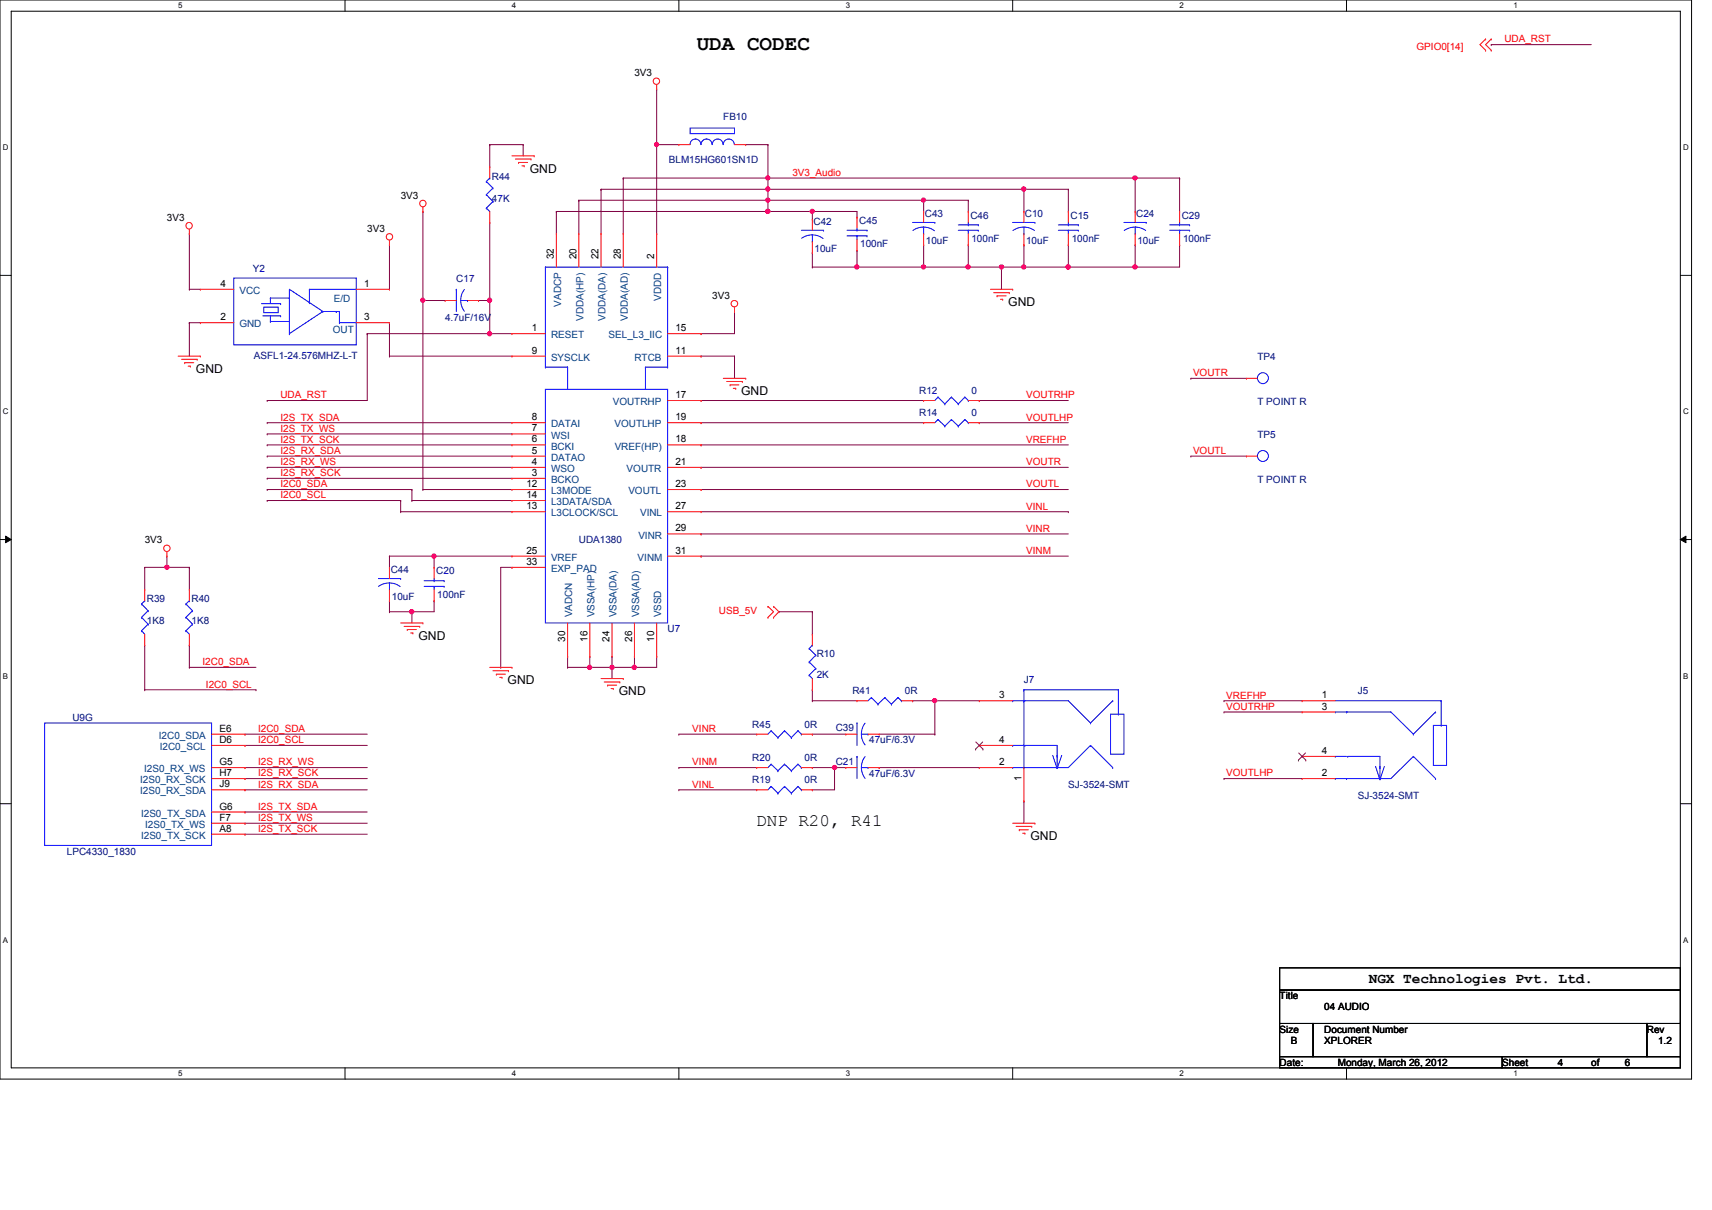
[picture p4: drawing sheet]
<svg xmlns="http://www.w3.org/2000/svg" width="297mm" height="210mm" viewBox="0 0 297 210" stroke-linecap="round" stroke-linejoin="round" font-family="sans-serif">
<path d="M0 0h293.5v187.3h-293.5zM1.9 1.9h289.6v183.4h-289.6z" fill="none" stroke="#000" stroke-width=".17"/>
<g fill="#fff">
<path d="M30.9 .2h.8v1.5h-.8z"/>
<path d="M30.9 185.5h.8v1.6h-.8z"/>
</g>
<path d="M59.9 0v1.9M59.9 185.3v2" fill="none" stroke="#000" stroke-width=".17"/>
<g fill="#fff">
<path d="M88.8 .2h.8v1.5h-.8z"/>
<path d="M88.8 185.5h.8v1.6h-.8z"/>
</g>
<path d="M117.8 0v1.9M117.8 185.3v2" fill="none" stroke="#000" stroke-width=".17"/>
<g fill="#fff">
<path d="M146.7 .2h.8v1.5h-.8z"/>
<path d="M146.7 185.5h.8v1.6h-.8z"/>
</g>
<path d="M175.7 0v1.9M175.7 185.3v2" fill="none" stroke="#000" stroke-width=".17"/>
<g fill="#fff">
<path d="M204.6 .2h.8v1.5h-.8z"/>
<path d="M204.6 185.5h.8v1.6h-.8z"/>
</g>
<path d="M233.6 0v1.9M233.6 185.3v2" fill="none" stroke="#000" stroke-width=".17"/>
<g fill="#fff">
<path d="M262.6 .2h.7v1.5h-.7z"/>
<path d="M262.6 185.5h.7v1.6h-.7z"/>
<path d="M.5 24.8h1v1.6h-1z"/>
<path d="M292 24.8h1v1.6h-1z"/>
<path d="M.5 70.7h1v1.5h-1z"/>
<path d="M292 70.7h1v1.5h-1z"/>
</g>
<path d="M0 47.8h1.9M291.5 47.8h2" fill="none" stroke="#000" stroke-width=".17"/>
<g fill="#fff">
<path d="M.5 116.5h.9v1.6h-.9z"/>
<path d="M292 116.5h.9v1.6h-.9z"/>
</g>
<path d="M0 93.6h1.9M1 93l.9 .6-.9 .6zM291.5 93.6l1-.6v1.2zM291.5 93.6h2" fill="none" stroke="#000" stroke-width=".17"/>
<path d="M1 93l.9 .6-.9 .6zM291.5 93.6l1-.6v1.2z" fill="#000"/>
<g fill="#fff">
<path d="M.5 162.4h.9v1.5h-.9z"/>
<path d="M292 162.4h.9v1.5h-.9z"/>
</g>
<path d="M0 139.5h1.9M291.5 139.5h2" fill="none" stroke="#000" stroke-width=".17"/>
<g fill="none" stroke="#800040" stroke-width=".17">
<path d="M85 25.1h.1M85 25.1v3.9M85 52.2h.1M85 52.2v5.7M121.6 57.9h.1M127.4 54.1h.1M127.4 54.1v3.8h-5.8M121.6 69.5h.1M121.6 69.5h38.6M127.4 61.8h.1M127.4 61.8v3.9M169.9 69.5h.1"/>
<path d="M169.9 73.4h.1M169.9 69.5h15.4M169.9 73.4h15.4M121.6 81.1h.1M121.6 81.1h63.7"/>
</g>
<circle cx="84.9" cy="52.1" r=".38" fill="#f0f"/>
<circle cx="84.9" cy="52.1" r=".38" fill="none" stroke="#f0f" stroke-width=".17"/>
<path d="M63.7 57.9h.1M63.7 57.9h25.1M85 57.9h.1M46.4 86.9h.1M46.4 86.9h23.1M69.5 86.9h.1M69.5 86.9v1.9M71.5 85h.1M71.5 85v1.9" fill="none" stroke="#800040" stroke-width=".17"/>
<circle cx="84.9" cy="57.9" r=".38" fill="#f0f"/>
<circle cx="84.9" cy="57.9" r=".38" fill="none" stroke="#f0f" stroke-width=".17"/>
<g fill="none" stroke="#800040" stroke-width=".17">
<path d="M32.9 50.2h.1M32.9 40.6h.1M32.9 56h.1M32.9 50.2h1.9M32.9 40.6v9.6M32.9 56v5.8M32.9 56h1.9M63.7 57.9h.1M63.7 57.9v11.6h-17.3M67.6 56h.1M67.6 42.5h.1M67.6 42.5v7.7"/>
<path d="M67.6 56v5.8M46.4 69.5h.1M46.4 75.3h.1M46.4 73.4h.1M46.4 79.2h.1M46.4 77.2h.1M46.4 75.3h42.4M46.4 73.4h42.4M46.4 79.2h42.4M46.4 77.2h42.4M67.6 61.8h.1M67.6 61.8h21.2"/>
<path d="M121.6 61.8h.1M121.6 73.4h.1M121.6 77.2h.1M121.6 73.4h38.6M121.6 77.2h63.7M121.6 61.8h5.8M46.4 83h.1M46.4 81.1h.1M46.4 83h42.4M46.4 81.1h42.4M69.5 88.8h.1M69.5 88.8h19.3"/>
<path d="M71.5 86.9h.1M71.5 86.9h17.3M121.6 96.5h.1M121.6 96.5h63.7M98.5 113.9h.1M98.5 115.8h.1M98.5 113.9v1.9M98.5 115.8h3.8M106.2 115.8h.1M106.2 115.8v2M110.1 113.9h.1M110.1 113.9v1.9"/>
<path d="M113.9 113.9h.1M113.9 113.9v1.9"/>
</g>
<circle cx="110" cy="115.8" r=".38" fill="#f0f"/>
<circle cx="110" cy="115.8" r=".38" fill="none" stroke="#f0f" stroke-width=".17"/>
<path d="M102.3 113.9h.1M102.3 115.8h.1M102.3 115.8h3.9M102.3 113.9v1.9M110.1 115.8h.1M110.1 115.8h3.8" fill="none" stroke="#800040" stroke-width=".17"/>
<circle cx="102.3" cy="115.8" r=".38" fill="#f0f"/>
<circle cx="102.3" cy="115.8" r=".38" fill="none" stroke="#f0f" stroke-width=".17"/>
<path d="M140.9 43.9h.1M140.9 46.4h.1M140.9 43.9v2.5M140.9 46.4h7.8M173.7 46.4h.1M173.7 46.4v3.8M177.6 46.4h.1M177.6 46.4h7.7M204.6 42.5h.1M204.6 42.5v3.9M106.2 113.9h.1M106.2 113.9v1.9" fill="none" stroke="#800040" stroke-width=".17"/>
<circle cx="185.3" cy="46.3" r=".37" fill="#f0f"/>
<circle cx="185.3" cy="46.3" r=".37" fill="none" stroke="#f0f" stroke-width=".17"/>
<path d="M177.6 42.5h.1M177.6 42.5v3.9" fill="none" stroke="#800040" stroke-width=".17"/>
<circle cx="177.6" cy="46.3" r=".37" fill="#f0f"/>
<circle cx="177.6" cy="46.3" r=".37" fill="none" stroke="#f0f" stroke-width=".17"/>
<path d="M185.3 42.5h.1M185.3 42.5v3.9M196.9 46.4h.1M196.9 46.4h7.7" fill="none" stroke="#800040" stroke-width=".17"/>
<circle cx="196.9" cy="46.3" r=".37" fill="#f0f"/>
<circle cx="196.9" cy="46.3" r=".37" fill="none" stroke="#f0f" stroke-width=".17"/>
<path d="M168 42.5h.1M168 46.4h.1M168 42.5v3.9M168 46.4h5.7M196.9 42.5h.1M196.9 42.5v3.9" fill="none" stroke="#800040" stroke-width=".17"/>
<circle cx="167.9" cy="46.3" r=".37" fill="#f0f"/>
<circle cx="167.9" cy="46.3" r=".37" fill="none" stroke="#f0f" stroke-width=".17"/>
<path d="M160.2 42.5h.1M160.2 46.4h.1M160.2 42.5v3.9M160.2 46.4h7.8" fill="none" stroke="#800040" stroke-width=".17"/>
<circle cx="160.2" cy="46.3" r=".37" fill="#f0f"/>
<circle cx="160.2" cy="46.3" r=".37" fill="none" stroke="#f0f" stroke-width=".17"/>
<path d="M96.5 36.7h.1M96.5 36.7v3.9M100.4 34.8h.1M100.4 34.8v5.8M160.2 34.8h.1M160.2 34.8h7.8M148.7 43.4h.1M148.7 43.4v3" fill="none" stroke="#800040" stroke-width=".17"/>
<circle cx="160.2" cy="34.7" r=".37" fill="#f0f"/>
<circle cx="160.2" cy="34.7" r=".37" fill="none" stroke="#f0f" stroke-width=".17"/>
<path d="M104.3 32.9h.1M104.3 32.9v7.7M160.2 34.8h.1M160.2 34.8v1.9M168 34.8h.1M168 34.8v1.9M177.6 32.9h.1M177.6 32.9h7.7" fill="none" stroke="#800040" stroke-width=".17"/>
<circle cx="177.6" cy="32.8" r=".38" fill="#f0f"/>
<circle cx="177.6" cy="32.8" r=".38" fill="none" stroke="#f0f" stroke-width=".17"/>
<path d="M108.1 30.9h.1M108.1 30.9v9.7M177.6 32.9h.1M177.6 32.9v3.8M185.3 32.9h.1M185.3 32.9v3.8M196.9 30.9h.1M196.9 30.9h7.7" fill="none" stroke="#800040" stroke-width=".17"/>
<circle cx="196.9" cy="30.9" r=".37" fill="#f0f"/>
<circle cx="196.9" cy="30.9" r=".37" fill="none" stroke="#f0f" stroke-width=".17"/>
<path d="M196.9 30.9h.1M196.9 30.9v5.8M204.6 30.9h.1M204.6 30.9v5.8M173.7 46.4h.1M173.7 46.4h3.9" fill="none" stroke="#800040" stroke-width=".17"/>
<circle cx="173.7" cy="46.3" r=".37" fill="#f0f"/>
<circle cx="173.7" cy="46.3" r=".37" fill="none" stroke="#f0f" stroke-width=".17"/>
<path d="M148.7 46.4h.1M148.7 46.4h11.5" fill="none" stroke="#800040" stroke-width=".17"/>
<circle cx="148.6" cy="46.3" r=".37" fill="#f0f"/>
<circle cx="148.6" cy="46.3" r=".37" fill="none" stroke="#f0f" stroke-width=".17"/>
<path d="M185.3 46.4h.1M185.3 46.4h11.6" fill="none" stroke="#800040" stroke-width=".17"/>
<circle cx="185.3" cy="46.3" r=".37" fill="#f0f"/>
<circle cx="185.3" cy="46.3" r=".37" fill="none" stroke="#f0f" stroke-width=".17"/>
<path d="M133.2 34.8h.1M133.2 34.8h27" fill="none" stroke="#800040" stroke-width=".17"/>
<circle cx="133.2" cy="34.7" r=".37" fill="#f0f"/>
<circle cx="133.2" cy="34.7" r=".37" fill="none" stroke="#f0f" stroke-width=".17"/>
<path d="M133.2 32.9h.1M133.2 32.9h44.4" fill="none" stroke="#800040" stroke-width=".17"/>
<circle cx="133.2" cy="32.8" r=".38" fill="#f0f"/>
<circle cx="133.2" cy="32.8" r=".38" fill="none" stroke="#f0f" stroke-width=".17"/>
<path d="M133.2 30.9h.1M133.2 30.9h63.7" fill="none" stroke="#800040" stroke-width=".17"/>
<circle cx="133.2" cy="30.9" r=".37" fill="#f0f"/>
<circle cx="133.2" cy="30.9" r=".37" fill="none" stroke="#f0f" stroke-width=".17"/>
<path d="M121.6 85h.1M121.6 85h63.7M106.2 115.8h.1M106.2 115.8h3.9" fill="none" stroke="#800040" stroke-width=".17"/>
<circle cx="106.2" cy="115.8" r=".38" fill="#f0f"/>
<circle cx="106.2" cy="115.8" r=".38" fill="none" stroke="#f0f" stroke-width=".17"/>
<path d="M133.2 36.7h.1M133.2 36.7h7.7" fill="none" stroke="#800040" stroke-width=".17"/>
<circle cx="133.2" cy="36.7" r=".37" fill="#f0f"/>
<circle cx="133.2" cy="36.7" r=".37" fill="none" stroke="#f0f" stroke-width=".17"/>
<path d="M96.5 36.7h.1M96.5 36.7h36.7" fill="none" stroke="#800040" stroke-width=".17"/>
<circle cx="133.2" cy="36.7" r=".37" fill="#f0f"/>
<circle cx="133.2" cy="36.7" r=".37" fill="none" stroke="#f0f" stroke-width=".17"/>
<path d="M100.4 34.8h.1M104.3 32.9h.1M104.3 32.9h28.9M108.1 30.9h.1M108.1 30.9h25.1M133.2 32.9h.1M133.2 30.9h.1M133.2 30.9v3.9h-32.8M75.3 96.5h.1M75.3 96.5h13.5" fill="none" stroke="#800040" stroke-width=".17"/>
<circle cx="75.3" cy="96.5" r=".38" fill="#f0f"/>
<circle cx="75.3" cy="96.5" r=".38" fill="none" stroke="#f0f" stroke-width=".17"/>
<path d="M67.6 96.5h.1M67.6 96.5v2M67.6 96.5h7.7M75.3 96.5h.1M75.3 96.5v2M67.6 104.3h.1M67.6 104.3v1.9M71.5 106.2h.1M71.5 106.2h3.8" fill="none" stroke="#800040" stroke-width=".17"/>
<circle cx="71.4" cy="106.2" r=".38" fill="#f0f"/>
<circle cx="71.4" cy="106.2" r=".38" fill="none" stroke="#f0f" stroke-width=".17"/>
<g fill="none" stroke="#800040" stroke-width=".17">
<path d="M85 25.1h.1M85 25.1h5.8M90.8 25.1h.1M90.8 25.1v2M73.4 52.2h.1M73.4 52.2h3.8M73.4 52.2v32.8M46.4 85h.1M46.4 85h25.1M67.6 106.2h.1M67.6 106.2h3.9M71.5 106.2h.1"/>
<path d="M71.5 106.2v1.9M75.3 104.3h.1M75.3 104.3v1.9M212.3 121.6h.1M212.3 123.6h.1M212.3 135.1h.1M212.3 121.6h13.6M212.3 123.6h13.6M212.3 135.1h13.6"/>
</g>
<circle cx="73.3" cy="52.1" r=".38" fill="#f0f"/>
<circle cx="73.3" cy="52.1" r=".38" fill="none" stroke="#f0f" stroke-width=".17"/>
<path d="M73.4 36.7h.1M73.4 36.7v15.5M85 38.6h.1M85 38.6v13.6h-2M140.9 36.7h.1M140.9 36.7h7.8M83 52.2h.1M73.4 85h.1M73.4 85h15.4" fill="none" stroke="#800040" stroke-width=".17"/>
<circle cx="140.9" cy="36.7" r=".37" fill="#f0f"/>
<circle cx="140.9" cy="36.7" r=".37" fill="none" stroke="#f0f" stroke-width=".17"/>
<path d="M113.9 15.5v9.6M113.9 25.1h.1M133.2 34.8h.1M133.2 34.8v1.9M140.9 36.7h.1M140.9 36.7v1.4M148.7 37.7h.1M148.7 36.7v1" fill="none" stroke="#800040" stroke-width=".17"/>
<circle cx="113.9" cy="25.1" r=".37" fill="#f0f"/>
<circle cx="113.9" cy="25.1" r=".37" fill="none" stroke="#f0f" stroke-width=".17"/>
<g fill="none" stroke="#800040" stroke-width=".17">
<path d="M113.9 25.1h.1M113.9 25.1h3.9M113.9 25.1v15.5M129.4 25.1h3.8M133.2 25.1h.1M133.2 30.9h.1M133.2 25.1v5.8M113.9 40.6h.1M25.1 98.5h.1M25.1 98.5v3.8M25.1 98.5h3.9M29 98.5h.1"/>
<path d="M29 96.5v2M32.9 98.5h.1M32.9 98.5v3.8M25.1 119.7h.1M25.1 112v7.7M25.1 119.7h19.3M32.9 112h.1M32.9 115.8h.1M32.9 112v3.8M32.9 115.8h11.5M44.4 119.7h.1"/>
</g>
<circle cx="29" cy="98.4" r=".37" fill="#f0f"/>
<circle cx="29" cy="98.4" r=".37" fill="none" stroke="#f0f" stroke-width=".17"/>
<g fill="none" stroke="#800040" stroke-width=".17">
<path d="M258.7 7.7h.1M258.7 7.7h17.4M29 98.5h3.9M32.9 98.5h.1M88.8 98.5h.1M88.8 98.5h-1.9v17.3M121.6 92.7h.1M121.6 88.8h63.7M121.6 92.7h63.7M185.3 88.8h.1M86.9 115.8h.1M42.5 127.4h.1"/>
<path d="M42.5 129.4h.1M42.5 135.1h.1M42.5 133.2h.1M42.5 137.1h.1M42.5 127.4h21.2M42.5 129.4h21.2M42.5 135.1h21.2M42.5 133.2h21.2M42.5 137.1h21.2M140.9 121.6h.1M140.9 121.6h7.8M162.2 121.6h.1"/>
<path d="M162.2 121.6h7.7M162.2 121.6v5.8M42.5 142.9h.1M42.5 140.9h.1M42.5 144.8h.1M42.5 142.9h21.2M42.5 140.9h21.2M42.5 144.8h21.2"/>
</g>
<circle cx="162.1" cy="121.6" r=".37" fill="#f0f"/>
<circle cx="162.1" cy="121.6" r=".37" fill="none" stroke="#f0f" stroke-width=".17"/>
<g fill="none" stroke="#800040" stroke-width=".17">
<path d="M206.6 65.7h.1M206.6 79.2h.1M206.6 65.7h9.6M206.6 79.2h9.6M135.1 106.2h.1M135.1 106.2h5.8M140.9 106.2h.1M140.9 119.7h.1M140.9 106.2v3.9M140.9 119.7v1.9M140.9 133.2h.1M140.9 137.1h.1"/>
<path d="M140.9 133.2h3.9M144.8 133.2h.1M144.8 133.2v3.9h-3.9M152.5 133.2h.1M152.5 133.2h17.4M158.3 121.6h.1M158.3 121.6h3.9M177.6 139h.1M177.6 139v3.9"/>
</g>
<circle cx="144.8" cy="133.2" r=".37" fill="#f0f"/>
<circle cx="144.8" cy="133.2" r=".37" fill="none" stroke="#f0f" stroke-width=".17"/>
<path d="M117.8 137.1h.1M117.8 133.2h.1M117.8 127.4h.1M117.8 137.1h13.5M117.8 133.2h13.5M117.8 127.4h13.5M140.9 127.4h.1M140.9 127.4h5.8M144.8 133.2h.1M144.8 133.2h1.9M152.5 127.4h9.7M162.2 127.4h.1" fill="none" stroke="#800040" stroke-width=".17"/>
<g fill="none" stroke="#f00" stroke-width=".17">
<path d="M113.9 15.5h.1M113.9 14.7v.8M257.7 6.8h.1M257.7 8.7h.1M257.7 6.8l-.9 .9 .9 1M258.7 6.8h.1M258.7 8.7h.1M258.7 6.8l-1 .9 1 1M32.9 39.8v.8M73.4 36.7h.1M73.4 35.9v.8M85 38.6h.1"/>
<path d="M85 29h.1M85 29v1.9M85 36.7v1.9M88.8 27.1h3.9M89.4 27.6h2.7M90 28.2h.1M90 28.2h1.5M90.6 28.8h.3M90.9 28.8h.1M92.1 27.6h.1M92.7 27.1h.1M117.8 25.1h.1"/>
<path d="M117.8 25.1h1.9M127.4 25.1h2M129.4 25.1h.1M140.9 38.1h.1M140.9 38.1v1.9M148.7 37.7h.1M148.7 37.7v1.9M160.2 36.7h.1M160.2 36.7v1.9M168 36.7h.1M168 36.7v1.9M177.6 36.7h.1"/>
<path d="M177.6 36.7v1.9M185.3 36.7h.1M185.3 36.7v1.9M196.9 36.7h.1M196.9 36.7v1.9M204.6 36.7h.1M204.6 36.7v1.9M32.9 40.6h.1M34.8 50.2h.1M34.8 56h.1M34.8 50.2h5.8M34.8 56h5.8"/>
<path d="M61.8 50.2h5.8M61.8 56h5.8M67.6 42.5h.1M67.6 50.2h.1M67.6 56h.1M67.6 41.7v.8M77.2 52.2h.1M77.2 52.2h2M81.1 52.2h1.9M83 52.2h.1M88.8 57.9h.1M88.8 57.9h5.8"/>
<path d="M96.5 40.6h.1M96.5 40.6v5.8M100.4 40.6h.1M100.4 40.6v5.8M104.3 40.6h.1M104.3 40.6v5.8M108.1 40.6h.1M108.1 40.6v5.8M113.9 40.6h.1M113.9 40.6v5.8M115.8 57.9h5.8M121.6 57.9h.1"/>
<path d="M127.4 54.1h.1M127.4 53.3v.8M140.9 43.9h.1M140.9 41.9v2M148.7 43.4h.1M148.7 41.5v1.9M160.2 42.5h.1M160.2 40.6v1.9M168 42.5h.1M168 40.6v1.9M171.8 50.2h3.9M172.4 50.8h2.7"/>
<path d="M173 51.4h.1M173 51.4h1.5M173.6 51.9h.3M173.9 51.9h.1M175.1 50.8h.1M175.7 50.2h.1M177.6 42.5h.1M177.6 40.6v1.9M185.3 42.5h.1M185.3 40.6v1.9M196.9 42.5h.1M196.9 40.6v1.9"/>
<path d="M204.6 42.5h.1M204.6 40.6v1.9M30.9 61.8h3.9M31.5 62.4h2.7M32 62.9h.1M32 62.9h1.6M32.6 63.5h.4M33 63.5h.1M34.2 62.4h.1M34.8 61.8h.1M88.8 61.8h.1M88.8 73.4h.1"/>
<path d="M88.8 75.3h.1M88.8 77.2h.1M88.8 79.2h.1M88.8 61.8h5.8M88.8 73.4h5.8M88.8 75.3h5.8M88.8 77.2h5.8M88.8 79.2h5.8M115.8 61.8h5.8M115.8 73.4h5.8M115.8 77.2h5.8M115.8 69.5h5.8"/>
<path d="M121.6 77.2h.1M121.6 73.4h.1M121.6 69.5h.1M121.6 61.8h.1M125.5 65.7h3.9M126.1 66.2h2.7M126.7 66.8h.1M126.7 66.8h1.5M127.2 67.4h.4M127.6 67.4h.1M128.8 66.2h.1M129.4 65.7h.1"/>
<path d="M160.2 73.4h.1M160.2 69.5h.1M160.2 73.4h2M160.2 69.5h2M168 73.4h1.9M168 69.5h1.9M169.9 73.4h.1M169.9 69.5h.1M216.2 65.7h.1M216.2 79.2h.1M216.2 65.7h1.9M216.2 79.2h1.9"/>
<path d="M29 96.5h.1M29 95.8v.7M67.6 98.5h.1M67.6 98.5v1.9M75.3 98.5h.1M75.3 98.5v1.9M88.8 81.1h.1M88.8 83h.1M88.8 85h.1M88.8 86.9h.1M88.8 88.8h.1M88.8 96.5h.1"/>
<path d="M88.8 98.5h.1M88.8 81.1h5.8M88.8 83h5.8M88.8 85h5.8M88.8 86.9h5.8M88.8 88.8h5.8M88.8 96.5h5.8M88.8 98.5h5.8M115.8 81.1h5.8M115.8 85h5.8M115.8 88.8h5.8M115.8 96.5h5.8"/>
<path d="M115.8 92.7h5.8M121.6 96.5h.1M121.6 92.7h.1M121.6 88.8h.1M121.6 85h.1M121.6 81.1h.1M25.1 112h.1M25.1 102.3h.1M25.1 102.3v2M25.1 110.1v1.9M32.9 112h.1M32.9 102.3h.1"/>
<path d="M32.9 102.3v2M32.9 110.1v1.9M67.6 104.3h.1M67.6 102.3v2M69.5 108.1h3.9M70.1 108.7h2.7M70.7 109.3h.1M70.7 109.3h1.5M71.2 109.9h.4M71.6 109.9h.1M72.8 108.7h.1M73.4 108.1h.1"/>
<path d="M75.3 104.3h.1M75.3 102.3v2M85 115.8h3.8M85.5 116.4h2.7M86.1 117h.1M86.1 117h1.6M86.7 117.6h.4M87.1 117.6h.1M88.2 116.4h.1M88.8 115.8h.1M98.5 113.9h.1M98.5 108.1v5.8"/>
<path d="M102.3 113.9h.1M102.3 108.1v5.8M104.3 117.8h3.8M104.8 118.4h2.7M105.4 118.9h.1M105.4 118.9h1.6M106 119.5h.4M106.2 113.9h.1M106.2 108.1v5.8M106.4 119.5h.1M107.5 118.4h.1M108.1 117.8h.1"/>
<path d="M110.1 113.9h.1M110.1 108.1v5.8M113.9 113.9h.1M113.9 108.1v5.8M133.2 105.2h.1M133.2 107.1h.1M133.2 105.2l1 1-1 .9M134.2 107.1h.1M134.2 105.2h.1M134.2 105.2l.9 1-.9 .9M140.9 119.7h.1M140.9 110.1h.1"/>
<path d="M140.9 110.1v1.9M140.9 117.8v1.9M36.7 129.4h5.8M36.7 127.4h5.8M36.7 133.2h5.8M36.7 135.1h5.8M36.7 137.1h5.8M42.5 129.4h.1M42.5 127.4h.1M42.5 133.2h.1M42.5 135.1h.1M42.5 137.1h.1"/>
<path d="M131.3 133.2h.1M131.3 137.1h.1M131.3 127.4h.1M131.3 127.4h1.9M131.3 133.2h1.9M131.3 137.1h1.9M139 127.4h1.9M139 133.2h1.9M139 137.1h1.9M140.9 133.2h.1M140.9 137.1h.1M140.9 127.4h.1"/>
<path d="M146.7 127.4h.1M146.7 133.2h.1M146.7 127.4h2M146.7 133.2h2M148.7 121.6h.1M148.7 121.6h1.9M150.6 127.4h1.9M150.6 133.2h1.9M152.5 127.4h.1M152.5 133.2h.1M156.4 121.6h1.9M158.3 121.6h.1"/>
<path d="M169.9 129.4h.1M169.9 121.6h.1M169.9 133.2h.1M169.9 129.4h5.8M169.9 133.2h5.8M169.9 121.6h5.8M177.6 139h.1M177.6 133.2v5.8M225.9 121.6h.1M225.9 135.1h.1M225.9 131.3h.1M225.9 123.6h.1"/>
<path d="M225.9 135.1h5.7M225.9 121.6h5.7M225.9 131.3h5.7M225.9 123.6h5.7M36.7 142.9h5.8M36.7 144.8h5.8M36.7 140.9h5.8M42.5 144.8h.1M42.5 142.9h.1M42.5 140.9h.1M175.7 142.9h3.8M176.3 143.4h2.7"/>
<path d="M176.8 144h.1M176.8 144h1.6M177.4 144.6h.4M177.8 144.6h.1M179 143.4h.1M179.5 142.9h.1"/>
<circle cx="113.9" cy="14.1" r=".56"/>
<circle cx="32.8" cy="39.2" r=".56"/>
<circle cx="73.4" cy="35.3" r=".56"/>
<circle cx="67.6" cy="41.1" r=".56"/>
<circle cx="127.4" cy="52.7" r=".56"/>
<circle cx="28.9" cy="95.2" r=".56"/>
</g>
<path d="M222 168h69.5v3.8h-69.5zM222 171.8h69.5v5.8h-69.5zM222 177.6h5.8v5.8h-5.8zM227.8 177.6h57.9v5.8h-57.9zM285.7 177.6h5.8v5.8h-5.8zM222 183.4h38.6v1.9h-38.6zM260.6 183.4h30.9v1.9h-30.9z" fill="none" stroke="#000" stroke-width=".17"/>
<g fill="none" stroke="#00f" stroke-width=".17">
<path d="M84.4 36.1h.1M84.4 33.8h.1M84.4 31.5h.1M84.4 36.1l.6 .6M84.4 33.8l1.1 1.2M84.4 31.5l1.1 1.1M85 30.9h.1M85 30.9l-.6 .6M85.5 35h.1M85.5 32.6h.1M85.5 35l-1.1 1.1M85.5 32.6l-1.1 1.2"/>
<path d="M119.7 22.2h7.7v1h-7.7zM119.7 25.1a.93 .93 0 0 1 .9-1 .93 .93 0 0 1 1 1M121.6 25.1a.95 .95 0 0 1 1-1 .95 .95 0 0 1 .9 1M123.6 25.1a.93 .93 0 0 1 .9-1 .93 .93 0 0 1 .9 1M125.5 25.1a.95 .95 0 0 1 .9-1 .95 .95 0 0 1 1 1M139 40h3.9M142.9 40h.1M146.9 40h3.5M148.7 40h.1M148.7 39.6v.4M150.4 40h.1M158.3 38.6h3.9"/>
<path d="M160.2 39.4l1.2 .2 .7 .4M160.2 39.4l-.8 .1-1 .5M160.2 39.4v1.2M162.2 38.6h.1M166.2 40h3.5M166.2 39h3.5M168 39h.1M168 40h.1M168 38.6v.4M168 40v.6M169.7 40h.1M169.7 39h.1"/>
<path d="M175.7 38.6h3.8M177.6 39.4l1.2 .2 .7 .4M177.6 39.4l-.8 .1-1.1 .5M177.6 39.4v1.2M179.5 38.6h.1M183.6 40h3.5M183.6 39h3.5M185.3 39h.1M185.3 40h.1M185.3 38.6v.4M185.3 40v.6M187.1 40h.1"/>
<path d="M187.1 39h.1M195 38.6h3.8M196.9 39.4l1.2 .2 .7 .4M196.9 39.4l-.8 .1-1.1 .5M196.9 39.4v1.2M198.8 38.6h.1M202.9 40h3.5M202.9 39h3.5M204.6 39h.1M204.6 40h.1M204.6 38.6v.4M204.6 40v.6"/>
<path d="M206.4 40h.1M206.4 39h.1M40.6 48.3h21.2v11.6h-21.2zM45.4 52.7h3.3M45.6 54.8h3.1M45.8 53.3h2.5v1h-2.5zM46.9 51.7h.1M46.9 55.8h.1M46.9 51.7v1M46.9 54.8v1M46.9 51.7h3.3M46.9 55.8h3.3"/>
<path d="M48.7 52.7h.1M48.7 54.8h.1M50.2 57.9h.1M50.2 51.7h.1M50.2 55.8h.1M53.7 50.2h.1M53.7 52.5h.1M53.7 50.2h8.1M53.7 50.2v2.3M55.8 54.1h3.1M56 54.1h.1M56 54.1l-5.8-3.9v7.7"/>
<path d="M56 54.1l-5.8 3.8M58.3 54.1h.1M58.9 56h.1M58.9 54.1h.1M58.9 56h2.9M58.9 54.1v1.9M79.2 50.2h.1M79.2 50.2v3.9M79.9 52.2l.3 1.1 .4 .7M79.9 52.2h1.2M80.6 50.2l-.6 1.1-.1 .9M81.1 52.2h.1"/>
<path d="M94.6 46.4h.1M94.6 46.4v17.3M94.6 46.4h21.2M115.8 46.4h.1M115.8 46.4v17.3M140.9 41.9h.1M140.9 40.8l1.2 .2 .7 .4M140.9 40.8l-.8 .1-1 .5M140.9 40.8v1.1M146.9 40.9h3.5M148.7 40.9h.1M148.7 40.9v.6"/>
<path d="M150.4 40.9h.1M160.2 40.6h.1M177.6 40.6h.1M196.9 40.6h.1M94.6 67.6h21.2v40.5h-21.2zM94.6 63.7h.1M94.6 63.7h3.9M98.5 63.7h.1M98.5 63.7v3.9M112 63.7h.1M112 63.7v3.9M112 63.7h3.8"/>
<path d="M115.8 63.7h.1M162.7 72.8h.1M162.7 68.9h.1M162.7 72.8l-.5 .6M162.7 72.8l1.2 1.2M162.7 68.9l-.5 .6M162.7 68.9l1.2 1.2M163.9 74h.1M163.9 70.1h.1M165.1 72.8h.1M165.1 68.9h.1M165.1 72.8l-1.2 1.2"/>
<path d="M165.1 72.8l1.1 1.2M165.1 68.9l-1.2 1.2M165.1 68.9l1.1 1.2M166.2 74h.1M166.2 70.1h.1M167.4 72.8h.1M167.4 68.9h.1M167.4 72.8l-1.2 1.2M167.4 72.8l.6 .6M167.4 68.9l-1.2 1.2M167.4 68.9l.6 .6M168 73.4h.1"/>
<path d="M168 69.5h.1M24.6 109.5h.1M24.6 107.1h.1M24.6 104.8h.1M24.6 109.5l.5 .6M24.6 107.1l1.1 1.2M24.6 104.8l1.1 1.2M25.1 104.3h.1M25.1 104.3l-.5 .5M25.7 108.3h.1M25.7 106h.1M25.7 108.3l-1.1 1.2"/>
<path d="M25.7 106l-1.1 1.1M32.3 109.5h.1M32.3 107.1h.1M32.3 104.8h.1M32.3 109.5l.6 .6M32.3 107.1l1.1 1.2M32.3 104.8l1.1 1.2M32.9 104.3h.1M32.9 104.3l-.6 .5M33.4 108.3h.1M33.4 106h.1M33.4 108.3l-1.1 1.2"/>
<path d="M33.4 106l-1.1 1.1M65.7 100.4h3.8M67.6 102.3h.1M67.6 101.2l1.1 .2 .7 .4M67.6 101.2l-.9 .1-1 .5M67.6 101.2v1.1M69.5 100.4h.1M73.6 101.8h3.4M73.6 100.8h3.4M75.3 100.8h.1M75.3 101.8h.1M75.3 100.4v.4"/>
<path d="M75.3 101.8v.5M77 101.8h.1M77 100.8h.1M140.4 117.2h.1M140.4 114.9h.1M140.4 112.6h.1M140.4 117.2l.5 .6M140.4 114.9l1.1 1.1M140.4 112.6l1.1 1.1M140.9 112h.1M140.9 112l-.5 .6M141.5 116h.1"/>
<path d="M141.5 113.7h.1M141.5 116l-1.1 1.2M141.5 113.7l-1.1 1.2M177.6 119.7h.1M177.6 119.7v13.5M177.6 119.7h16.4M194 119.7h.1M194 119.7v4.3M7.7 125.5h29v21.2h-29zM133.8 132.6h.1M133.8 136.5h.1M133.8 126.8h.1"/>
<path d="M133.8 132.6l-.6 .6M133.8 132.6l1.2 1.2M133.8 136.5l-.6 .6M133.8 136.5l1.2 1.2M133.8 126.8l-.6 .6M133.8 126.8l1.2 1.2M135 133.8h.1M135 137.7h.1M135 128h.1M136.1 132.6h.1M136.1 136.5h.1M136.1 126.8h.1"/>
<path d="M136.1 132.6l-1.1 1.2M136.1 132.6l1.2 1.2M136.1 136.5l-1.1 1.2M136.1 136.5l1.2 1.2M136.1 126.8l-1.1 1.2M136.1 126.8l1.2 1.2M137.3 133.8h.1M137.3 137.7h.1M137.3 128h.1M138.4 132.6h.1M138.4 136.5h.1M138.4 126.8h.1"/>
<path d="M138.4 132.6l-1.1 1.2M138.4 132.6l.6 .6M138.4 136.5l-1.1 1.2M138.4 136.5l.6 .6M138.4 126.8l-1.1 1.2M138.4 126.8l.6 .6M139 133.2h.1M139 137.1h.1M139 127.4h.1M148.7 125.5h.1M148.7 131.3h.1M148.7 125.5v3.9"/>
<path d="M148.7 131.3v3.8M149.4 127.4l.3 1.2 .4 .7M149.4 133.2l.3 1.2 .4 .7M149.4 127.4h1.2M149.4 133.2h1.2M150.1 125.5l-.6 1.1-.1 .8M150.1 131.3l-.6 1.1-.1 .8M150.6 127.4h.1M150.6 133.2h.1M151.2 121.1h.1M151.2 121.1l-.6 .5M151.2 121.1l1.1 1.1"/>
<path d="M152.3 122.2h.1M153.5 121.1h.1M153.5 121.1l-1.2 1.1M153.5 121.1l1.1 1.1M154.6 122.2h.1M155.8 121.1h.1M155.8 121.1l-1.2 1.1M155.8 121.1l.6 .5M156.4 121.6h.1M175.7 121.6h.1M175.7 129.4h.1M175.7 133.2h.1"/>
<path d="M175.7 121.6h9.6l3.9 3.9M175.7 129.4h1.9M177.6 133.2h.1M177.6 121.6h.1M177.8 129.4h.1M177.8 129.4h5.6v4M182.6 131.1l.8 2.3 .8-2.3M183.4 131.3h.1M189.2 125.5h.1M189.2 129.4h.1M189.2 129.4l-3.9 3.8h-9.6M189.2 129.4l3.8 3.8"/>
<path d="M192.7 124h2.3v6.9h-2.3zM193 121.6h.1M193 133.2h.1M193 121.6l-3.8 3.9M194 124h.1M231.6 123.6h.1M231.6 131.3h.1M231.6 135.1h.1M231.6 131.3h2M231.6 123.6h9.7l3.9 3.8M231.6 121.6h18.4M233.6 135.1h.1"/>
<path d="M233.6 123.6h.1M233.8 131.3h.1M233.8 131.3h5.6v4M238.6 133l.8 2.3 .8-2.3M239.4 133.2h.1M245.2 127.4h.1M245.2 131.3h.1M245.2 131.3l-3.9 3.8h-9.7M245.2 131.3l3.8 3.8M248.7 125.9h2.3v6.9h-2.3zM249 123.6h.1M249 135.1h.1"/>
<path d="M249 123.6l-3.8 3.8M250 125.9h.1M250 121.6h.1M250 121.6v4.3"/>
<circle cx="219.1" cy="65.6" r=".95"/>
<circle cx="219.1" cy="79.1" r=".95"/>
</g>
<path d="M169.2 130h.1M169.3 128.8l1.2 1.2M170.5 128.8l-1.3 1.2M170.5 130h.1M225.3 131.9h.1M225.3 130.7l1.2 1.2M226.5 130.7l-1.2 1.2M226.5 131.9h.1" fill="none" stroke="#804000" stroke-width=".17"/>
<circle cx="84.9" cy="52.1" r=".38" fill="#f0f"/>
<circle cx="84.9" cy="52.1" r=".38" fill="none" stroke="#f0f" stroke-width=".17"/>
<circle cx="84.9" cy="57.9" r=".38" fill="#f0f"/>
<circle cx="84.9" cy="57.9" r=".38" fill="none" stroke="#f0f" stroke-width=".17"/>
<circle cx="110" cy="115.8" r=".38" fill="#f0f"/>
<circle cx="110" cy="115.8" r=".38" fill="none" stroke="#f0f" stroke-width=".17"/>
<circle cx="102.3" cy="115.8" r=".38" fill="#f0f"/>
<circle cx="102.3" cy="115.8" r=".38" fill="none" stroke="#f0f" stroke-width=".17"/>
<circle cx="185.3" cy="46.3" r=".37" fill="#f0f"/>
<circle cx="185.3" cy="46.3" r=".37" fill="none" stroke="#f0f" stroke-width=".17"/>
<circle cx="177.6" cy="46.3" r=".37" fill="#f0f"/>
<circle cx="177.6" cy="46.3" r=".37" fill="none" stroke="#f0f" stroke-width=".17"/>
<circle cx="196.9" cy="46.3" r=".37" fill="#f0f"/>
<circle cx="196.9" cy="46.3" r=".37" fill="none" stroke="#f0f" stroke-width=".17"/>
<circle cx="167.9" cy="46.3" r=".37" fill="#f0f"/>
<circle cx="167.9" cy="46.3" r=".37" fill="none" stroke="#f0f" stroke-width=".17"/>
<circle cx="160.2" cy="46.3" r=".37" fill="#f0f"/>
<circle cx="160.2" cy="46.3" r=".37" fill="none" stroke="#f0f" stroke-width=".17"/>
<circle cx="160.2" cy="34.7" r=".37" fill="#f0f"/>
<circle cx="160.2" cy="34.7" r=".37" fill="none" stroke="#f0f" stroke-width=".17"/>
<circle cx="177.6" cy="32.8" r=".38" fill="#f0f"/>
<circle cx="177.6" cy="32.8" r=".38" fill="none" stroke="#f0f" stroke-width=".17"/>
<circle cx="196.9" cy="30.9" r=".37" fill="#f0f"/>
<circle cx="196.9" cy="30.9" r=".37" fill="none" stroke="#f0f" stroke-width=".17"/>
<circle cx="173.7" cy="46.3" r=".37" fill="#f0f"/>
<circle cx="173.7" cy="46.3" r=".37" fill="none" stroke="#f0f" stroke-width=".17"/>
<circle cx="148.6" cy="46.3" r=".37" fill="#f0f"/>
<circle cx="148.6" cy="46.3" r=".37" fill="none" stroke="#f0f" stroke-width=".17"/>
<circle cx="185.3" cy="46.3" r=".37" fill="#f0f"/>
<circle cx="185.3" cy="46.3" r=".37" fill="none" stroke="#f0f" stroke-width=".17"/>
<circle cx="133.2" cy="34.7" r=".37" fill="#f0f"/>
<circle cx="133.2" cy="34.7" r=".37" fill="none" stroke="#f0f" stroke-width=".17"/>
<circle cx="133.2" cy="32.8" r=".38" fill="#f0f"/>
<circle cx="133.2" cy="32.8" r=".38" fill="none" stroke="#f0f" stroke-width=".17"/>
<circle cx="133.2" cy="30.9" r=".37" fill="#f0f"/>
<circle cx="133.2" cy="30.9" r=".37" fill="none" stroke="#f0f" stroke-width=".17"/>
<circle cx="106.2" cy="115.8" r=".38" fill="#f0f"/>
<circle cx="106.2" cy="115.8" r=".38" fill="none" stroke="#f0f" stroke-width=".17"/>
<circle cx="133.2" cy="36.7" r=".37" fill="#f0f"/>
<circle cx="133.2" cy="36.7" r=".37" fill="none" stroke="#f0f" stroke-width=".17"/>
<circle cx="133.2" cy="36.7" r=".37" fill="#f0f"/>
<circle cx="133.2" cy="36.7" r=".37" fill="none" stroke="#f0f" stroke-width=".17"/>
<circle cx="75.3" cy="96.5" r=".38" fill="#f0f"/>
<circle cx="75.3" cy="96.5" r=".38" fill="none" stroke="#f0f" stroke-width=".17"/>
<circle cx="71.4" cy="106.2" r=".38" fill="#f0f"/>
<circle cx="71.4" cy="106.2" r=".38" fill="none" stroke="#f0f" stroke-width=".17"/>
<circle cx="73.3" cy="52.1" r=".38" fill="#f0f"/>
<circle cx="73.3" cy="52.1" r=".38" fill="none" stroke="#f0f" stroke-width=".17"/>
<circle cx="140.9" cy="36.7" r=".37" fill="#f0f"/>
<circle cx="140.9" cy="36.7" r=".37" fill="none" stroke="#f0f" stroke-width=".17"/>
<circle cx="113.9" cy="25.1" r=".37" fill="#f0f"/>
<circle cx="113.9" cy="25.1" r=".37" fill="none" stroke="#f0f" stroke-width=".17"/>
<circle cx="29" cy="98.4" r=".37" fill="#f0f"/>
<circle cx="29" cy="98.4" r=".37" fill="none" stroke="#f0f" stroke-width=".17"/>
<circle cx="162.1" cy="121.6" r=".37" fill="#f0f"/>
<circle cx="162.1" cy="121.6" r=".37" fill="none" stroke="#f0f" stroke-width=".17"/>
<circle cx="144.8" cy="133.2" r=".37" fill="#f0f"/>
<circle cx="144.8" cy="133.2" r=".37" fill="none" stroke="#f0f" stroke-width=".17"/>
<text font-size="3.6" x="120.9" y="8.6">UDA CODEC</text>
<text font-size="3" x="131.2" y="143.3">DNP R20, R41</text>
<text font-size="2.5" x="237.4" y="170.6">NGX Technologies Pvt. Ltd.</text>
<g font-size="2.1">
<text x="91.9" y="30">GND</text>
<text x="174.9" y="53.1">GND</text>
<text x="34" y="64.7">GND</text>
<text x="128.6" y="68.6">GND</text>
<text x="72.6" y="111">GND</text>
<text x="88.1" y="118.7">GND</text>
<text x="107.4" y="120.7">GND</text>
<text x="178.8" y="145.8">GND</text>
</g>
<g font-size="1.7" fill="#f00">
<text x="245.7" y="8.6">GPIO0[14]</text>
<text x="261" y="7.4">UDA_RST</text>
<text x="137.5" y="30.5">3V3_Audio</text>
<text x="207" y="65.3">VOUTR</text>
<text x="48.6" y="69.1">UDA_RST</text>
<text x="178" y="69.1">VOUTRHP</text>
<text x="48.6" y="74.9">I2S_TX_WS</text>
<text x="48.6" y="73">I2S_TX_SDA</text>
<text x="48.6" y="76.8">I2S_TX_SCK</text>
<text x="178" y="73">VOUTLHP</text>
<text x="178" y="76.8">VREFHP</text>
<text x="48.6" y="82.6">I2S_RX_SCK</text>
<text x="48.6" y="80.7">I2S_RX_WS</text>
<text x="48.6" y="78.8">I2S_RX_SDA</text>
<text x="178" y="80.7">VOUTR</text>
<text x="207" y="78.8">VOUTL</text>
<text x="48.6" y="86.5">I2C0_SCL</text>
<text x="48.6" y="84.6">I2C0_SDA</text>
<text x="178" y="84.6">VOUTL</text>
<text x="178" y="88.4">VINL</text>
<text x="178" y="92.3">VINR</text>
<text x="178" y="96.1">VINM</text>
<text x="124.7" y="106.6">USB_5V</text>
<text x="35.1" y="115.4">I2C0_SDA</text>
<text x="35.7" y="119.3">I2C0_SCL</text>
<text x="212.7" y="121.2">VREFHP</text>
<text x="212.7" y="123.2">VOUTRHP</text>
<text x="44.8" y="127">I2C0_SDA</text>
<text x="44.8" y="129">I2C0_SCL</text>
<text x="120.1" y="127">VINR</text>
<text x="44.8" y="134.7">I2S_RX_SCK</text>
<text x="44.8" y="132.8">I2S_RX_WS</text>
<text x="44.8" y="136.7">I2S_RX_SDA</text>
<text x="120.1" y="136.7">VINL</text>
<text x="120.1" y="132.8">VINM</text>
<text x="212.7" y="134.7">VOUTLHP</text>
<text x="44.8" y="142.5">I2S_TX_WS</text>
<text x="44.8" y="140.5">I2S_TX_SDA</text>
<text x="44.8" y="144.4">I2S_TX_SCK</text>
</g>
<g font-size="1.7">
<text x="110.1" y="13.2">3V3</text>
<text x="69.5" y="34.5">3V3</text>
<text x="29" y="38.3">3V3</text>
<text x="63.7" y="40.2">3V3</text>
<text x="96.1" y="45" transform="rotate(-90 96.1 45)">32</text>
<text x="100" y="45" transform="rotate(-90 100 45)">20</text>
<text x="103.8" y="45" transform="rotate(-90 103.8 45)">22</text>
<text x="107.7" y="45" transform="rotate(-90 107.7 45)">28</text>
<text x="113.5" y="45" transform="rotate(-90 113.5 45)">2</text>
<text x="38.2" y="49.8">4</text>
<text x="63.2" y="49.8">1</text>
<text x="123.6" y="51.8">3V3</text>
<text x="38.2" y="55.6">2</text>
<text x="63.2" y="55.6">3</text>
<text x="92.3" y="57.5">1</text>
<text x="117.2" y="57.5">15</text>
<text x="92.3" y="61.4">9</text>
<text x="117.2" y="61.4">11</text>
<text x="117.2" y="69.1">17</text>
<text x="92.3" y="72.9">8</text>
<text x="92.3" y="74.9">7</text>
<text x="92.3" y="76.8">6</text>
<text x="117.2" y="76.8">18</text>
<text x="117.2" y="72.9">19</text>
<text x="92.3" y="78.7">5</text>
<text x="92.3" y="80.7">4</text>
<text x="92.3" y="82.6">3</text>
<text x="117.2" y="80.7">21</text>
<text x="91.3" y="84.5">12</text>
<text x="91.3" y="86.4">14</text>
<text x="91.3" y="88.4">13</text>
<text x="117.2" y="88.4">27</text>
<text x="117.2" y="84.5">23</text>
<text x="25.1" y="94.3">3V3</text>
<text x="117.2" y="92.2">29</text>
<text x="91.3" y="96.1">25</text>
<text x="91.3" y="98">33</text>
<text x="117.2" y="96.1">31</text>
<text x="98" y="111.4" transform="rotate(-90 98 111.4)">30</text>
<text x="101.9" y="111.4" transform="rotate(-90 101.9 111.4)">16</text>
<text x="105.7" y="111.4" transform="rotate(-90 105.7 111.4)">24</text>
<text x="109.6" y="111.4" transform="rotate(-90 109.6 111.4)">26</text>
<text x="113.5" y="111.4" transform="rotate(-90 113.5 111.4)">10</text>
<text x="173.4" y="121.2">3</text>
<text x="229.3" y="121.2">1</text>
<text x="229.3" y="123.1">3</text>
<text x="38.1" y="128.9">D6</text>
<text x="38.1" y="127">E6</text>
<text x="173.4" y="128.9">4</text>
<text x="229.3" y="130.9">4</text>
<text x="38.1" y="132.8">G5</text>
<text x="38.1" y="134.7">H7</text>
<text x="38.1" y="136.7">J9</text>
<text x="173.4" y="132.8">2</text>
<text x="177.2" y="135.6" transform="rotate(-90 177.2 135.6)">1</text>
<text x="229.3" y="134.7">2</text>
<text x="38.1" y="142.5">F7</text>
<text x="38.1" y="140.5">G6</text>
<text x="38.1" y="144.4">A8</text>
<text x="222" y="173.4">Title</text>
<text x="222" y="179.2">Size</text>
<text x="229.7" y="179.2">Document Number</text>
<text x="229.7" y="175.3">04 AUDIO</text>
<text x="285.7" y="179.2">Rev</text>
<text x="222" y="185">Date:</text>
<text x="223.9" y="181.1">B</text>
<text x="229.7" y="181.1">XPLORER</text>
<text x="232.1" y="185">Monday, March 26, 2012</text>
<text x="260.6" y="185">Sheet</text>
<text x="270.3" y="185">4</text>
<text x="276.1" y="185">of</text>
<text x="281.9" y="185">6</text>
<text x="287.7" y="181.1">1.2</text>
</g>
<g font-size="1.7" fill="#000080">
<text x="125.5" y="20.9">FB10</text>
<text x="116" y="28.3">BLM15HG601SN1D</text>
<text x="85.3" y="31.2">R44</text>
<text x="85.3" y="35">47K</text>
<text x="141.1" y="39.1">C42</text>
<text x="149.1" y="38.9">C45</text>
<text x="160.4" y="37.7">C43</text>
<text x="168.4" y="37.9">C46</text>
<text x="168.5" y="42">100nF</text>
<text x="177.8" y="37.7">C10</text>
<text x="185.7" y="37.9">C15</text>
<text x="185.9" y="42">100nF</text>
<text x="197.1" y="37.7">C24</text>
<text x="205" y="37.9">C29</text>
<text x="205.2" y="42">100nF</text>
<text x="43.9" y="47.2">Y2</text>
<text x="141.3" y="43.7">10uF</text>
<text x="149.2" y="42.9">100nF</text>
<text x="160.6" y="42.4">10uF</text>
<text x="178" y="42.4">10uF</text>
<text x="197.3" y="42.4">10uF</text>
<text x="79.2" y="48.9">C17</text>
<text x="77.2" y="55.7">4.7uF/16V</text>
<text x="44" y="62.2">ASFL1-24.576MHZ-L-T</text>
<text x="218.1" y="62.4">TP4</text>
<text x="159.5" y="68.4">R12</text>
<text x="168.5" y="68.4">0</text>
<text x="218.1" y="70.4">T POINT R</text>
<text x="159.5" y="72.3">R14</text>
<text x="168.5" y="72.3">0</text>
<text x="218.1" y="75.9">TP5</text>
<text x="218.1" y="83.9">T POINT R</text>
<text x="100.4" y="94.3">UDA1380</text>
<text x="67.8" y="99.5">C44</text>
<text x="75.7" y="99.7">C20</text>
<text x="25.5" y="104.5">R39</text>
<text x="33.2" y="104.5">R40</text>
<text x="68" y="104.1">10uF</text>
<text x="75.9" y="103.8">100nF</text>
<text x="25.5" y="108.4">1K8</text>
<text x="33.2" y="108.4">1K8</text>
<text x="115.8" y="109.7">U7</text>
<text x="141.7" y="114">R10</text>
<text x="141.7" y="117.6">2K</text>
<text x="177.6" y="118.6">J7</text>
<text x="12.6" y="125.2">U9G</text>
<text x="147.9" y="120.5">R41</text>
<text x="157" y="120.5">0R</text>
<text x="235.5" y="120.5">J5</text>
<text x="130.5" y="126.3">R45</text>
<text x="139.6" y="126.3">0R</text>
<text x="145" y="126.9">C39</text>
<text x="150.8" y="129">47uF/6.3V</text>
<text x="130.5" y="132.1">R20</text>
<text x="130.5" y="136">R19</text>
<text x="139.6" y="132.1">0R</text>
<text x="139.6" y="136">0R</text>
<text x="145" y="132.7">C21</text>
<text x="150.8" y="134.8">47uF/6.3V</text>
<text x="185.3" y="136.7">SJ-3524-SMT</text>
<text x="235.5" y="138.7">SJ-3524-SMT</text>
<text x="11.6" y="148.3">LPC4330_1830</text>
</g>
<g font-size="1.7" fill="#004080">
<text x="41.5" y="51">VCC</text>
<text x="57.9" y="52.4">E/D</text>
<text x="97.3" y="53.2" transform="rotate(-90 97.3 53.2)">VADCP</text>
<text x="114.7" y="52.2" transform="rotate(-90 114.7 52.2)">VDDD</text>
<text x="41.5" y="56.8">GND</text>
<text x="57.7" y="57.8">OUT</text>
<text x="95.6" y="58.7">RESET</text>
<text x="101.2" y="55.6" transform="rotate(-90 101.2 55.6)">VDDA(HP)</text>
<text x="105.1" y="55.6" transform="rotate(-90 105.1 55.6)">VDDA(DA)</text>
<text x="105.6" y="58.7">SEL_L3_IIC</text>
<text x="108.9" y="55.6" transform="rotate(-90 108.9 55.6)">VDDA(AD)</text>
<text x="95.6" y="62.6">SYSCLK</text>
<text x="110.1" y="62.6">RTCB</text>
<text x="106.3" y="70.3">VOUTRHP</text>
<text x="95.6" y="74.2">DATAI</text>
<text x="95.6" y="76.1">WSI</text>
<text x="106.6" y="74.2">VOUTLHP</text>
<text x="95.6" y="78">BCKI</text>
<text x="95.6" y="80">DATAO</text>
<text x="95.6" y="81.9">WSO</text>
<text x="95.6" y="83.8">BCKO</text>
<text x="106.6" y="78">VREF(HP)</text>
<text x="108.7" y="81.9">VOUTR</text>
<text x="95.6" y="85.8">L3MODE</text>
<text x="95.6" y="87.7">L3DATA/SDA</text>
<text x="95.6" y="89.6">L3CLOCK/SCL</text>
<text x="109" y="85.8">VOUTL</text>
<text x="111" y="89.6">VINL</text>
<text x="110.7" y="93.5">VINR</text>
<text x="95.6" y="97.3">VREF</text>
<text x="95.6" y="99.3">EXP_PAD</text>
<text x="110.6" y="97.3">VINM</text>
<text x="99.3" y="107.1" transform="rotate(-90 99.3 107.1)">VADCN</text>
<text x="103.1" y="107.1" transform="rotate(-90 103.1 107.1)">VSSA(HP)</text>
<text x="107" y="107.1" transform="rotate(-90 107 107.1)">VSSA(DA)</text>
<text x="110.9" y="107.1" transform="rotate(-90 110.9 107.1)">VSSA(AD)</text>
<text x="114.7" y="107.1" transform="rotate(-90 114.7 107.1)">VSSD</text>
<text x="27.6" y="128.2">I2C0_SDA</text>
<text x="27.7" y="130.2">I2C0_SCL</text>
<text x="24.3" y="135.9">I2S0_RX_SCK</text>
<text x="24.3" y="137.9">I2S0_RX_SDA</text>
<text x="25" y="134">I2S0_RX_WS</text>
<text x="24.5" y="141.7">I2S0_TX_SDA</text>
<text x="25.2" y="143.7">I2S0_TX_WS</text>
<text x="24.5" y="145.6">I2S0_TX_SCK</text>
</g>
<g font-size="1.4">
<text x="30.9" y="1.4">5</text>
<text x="88.8" y="1.4">4</text>
<text x="146.7" y="1.4">3</text>
<text x="204.6" y="1.4">2</text>
<text x="262.6" y="1.4">1</text>
<text x=".5" y="26.1">D</text>
<text x="292" y="26.1">D</text>
<text x=".5" y="71.9">C</text>
<text x="292" y="71.9">C</text>
<text x=".5" y="117.8">B</text>
<text x="292" y="117.8">B</text>
<text x=".5" y="163.6">A</text>
<text x="292" y="163.6">A</text>
<text x="30.9" y="186.8">5</text>
<text x="88.8" y="186.8">4</text>
<text x="146.7" y="186.8">3</text>
<text x="204.6" y="186.8">2</text>
<text x="262.6" y="186.8">1</text>
</g>
</svg>
